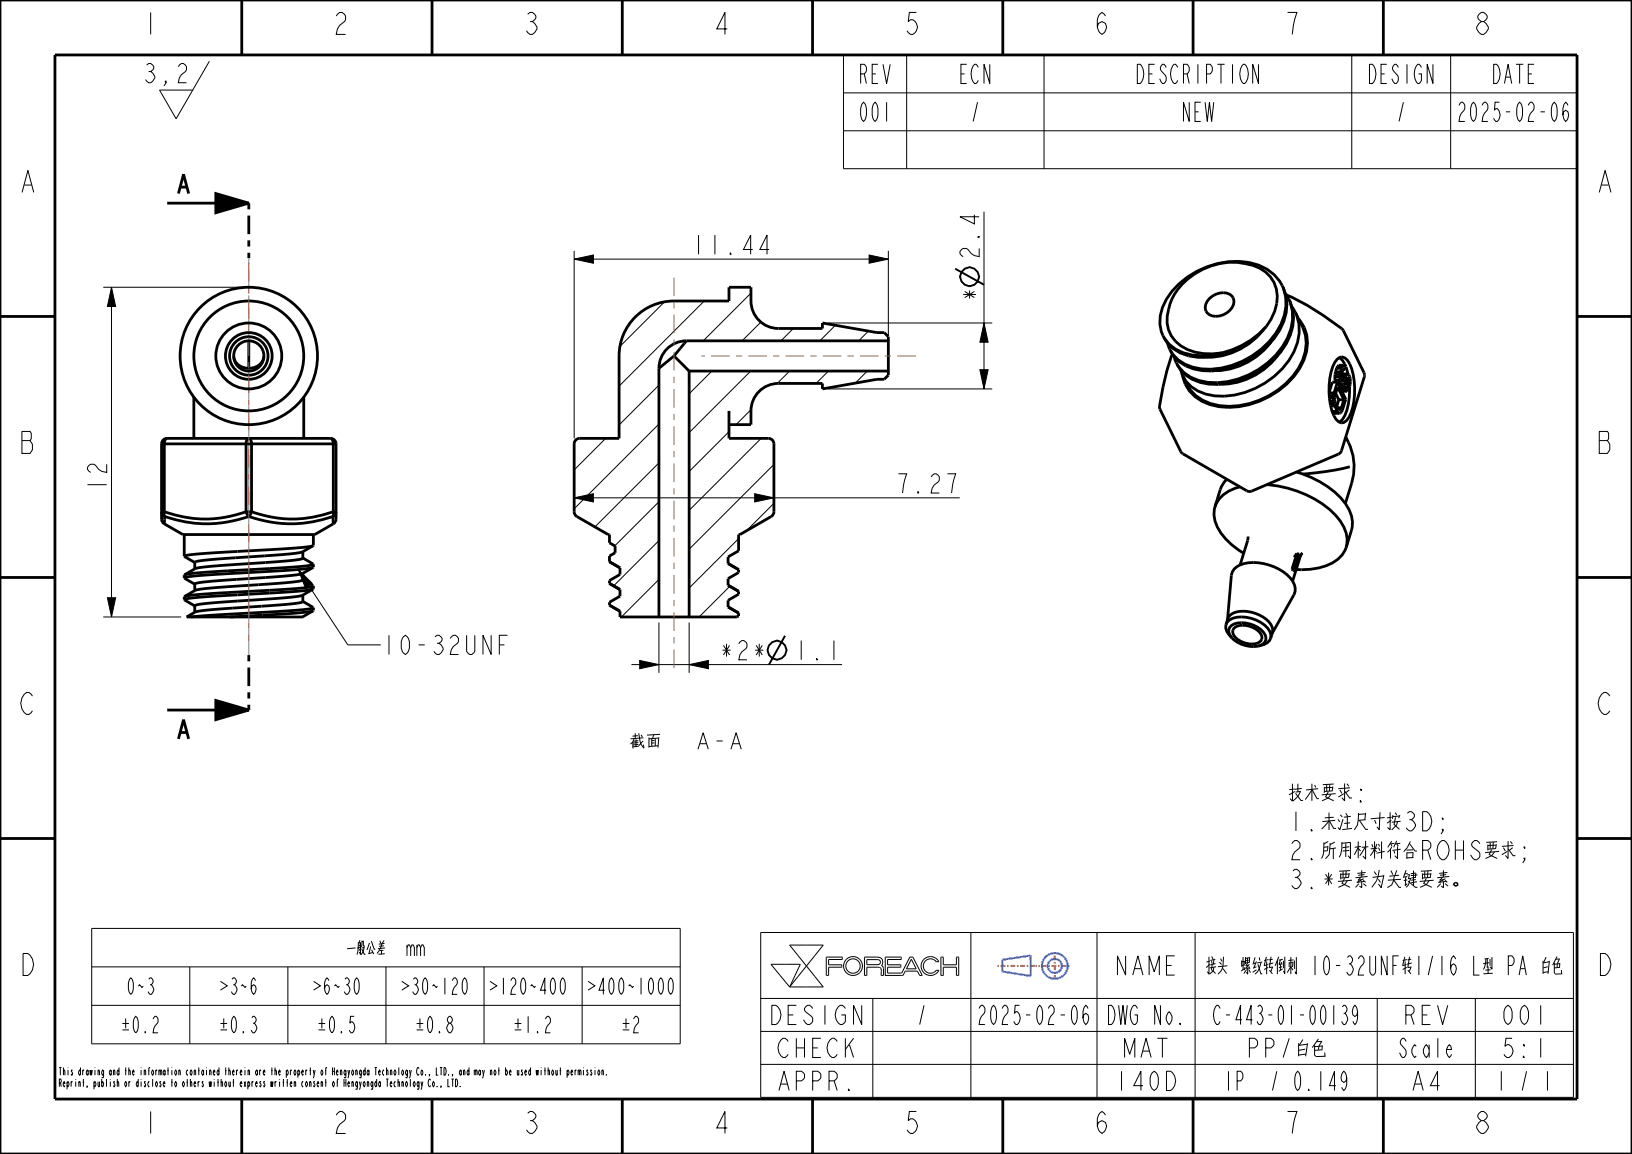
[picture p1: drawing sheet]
<svg xmlns="http://www.w3.org/2000/svg" width="297mm" height="210mm" viewBox="0 0 297 210" stroke-linecap="round" stroke-linejoin="round" font-family="sans-serif">
<g fill="none" stroke="#000" stroke-width=".18">
<path d="M26.7 11.8l.4-.2a.82 .82 0 0 1 .9 .8l-.6 .6a1.58 1.58 0 0 1 .8 1.2 1.2 1.2 0 0 1-1.1 .9l-.6-.6M27.1 13h.3M30.2 15.1l-.2-.3h.2v.3l-.4 .5M32.4 12.1l.6-.5h.4l.5 .5a1.35 1.35 0 0 1-.9 1.5l-.4 .6-.2 .9h1.5M38.1 11.1l-6 10.5-3.1-5.2h6.1M153.5 10h133.5v20.7h-133.5zM153.5 16.9h133.5M165 10v20.7M190 10v20.7M207 11.7a.96 .96 0 0 1 1 .9 2.6 2.6 0 0 1-.5 2.6h-.5zM229 11.7v3.5l-1-3.5v3.5M246 10v20.7"/>
<path d="M264 10v20.7M265.5 19.2l.4-.6h.3a1.25 1.25 0 0 1-.3 2l-.2 .6-.2 .9h1.1M285.3 19.2l-.3-.6a2.91 2.91 0 0 0 0 3.5 1.6 1.6 0 0 0 .3-1.7l-.3-.3-.4 .3-.2 .5M153.5 23.8h133.5M177.3 39.1v1.6l-2.6-1.3h3.5M179.1 38.5v32.3M18.8 52.3h25.5M20.3 52.3l.7 3.5h-1.5zM20.3 52.3v60M104.5 47.2l3.5-.8v1.5zM104.5 45.7v34.1M104.5 47.2h57.2"/>
<path d="M120.9 54.9l-8.1 8.1M128.2 54.8l-15.5 15.5M136.7 53.3l-8.7 8.7M138.5 58.6l-3.4 3.4M140 45.4h-1.7l1.3-2.6v3.5M144.4 59.8l-2.3 2.2M150.7 58.8h29.9M152 59.2l-2.8 2.8M158.2 46.4l3.5 .8-3.5 .7zM161.7 45.7v15.3M179.1 58.8l.7 3.5h-1.5zM110.2 79.8l-5.7 5.7"/>
<path d="M119.9 77.2l-15.4 15.4M119.9 70.1l-7.2 7.2M129.6 67.5l-4.2 4.2M132.7 78.6l-7.3 7.2M136.6 67.5l-11.2 11.2M136.7 74.5l-2.8 2.8M138.5 79.8l-13.1 13.1M143.7 67.5l-2.3 2.3M150.7 70.8h29.9M150.8 67.5l-2.3 2.3M157.8 67.5l-2.2 2.2M158 60.3l-1.7 1.7"/>
<path d="M178.3 67.3h1.5l-.7 3.5zM104.5 90.6l3.5-.8v1.5zM104.5 90.6h70.2M119.9 84.2l-11.6 11.7M119.9 98.4l-8.2 8.2M119.9 91.3l-8 8M134.4 98l-9 9M137.3 89.8l3.5 .8-3.5 .7zM140.8 84.5l-15.4 15.4M140.8 91.6l-5 5M172.4 86.2h1.5l-.4 1.2-.3 2.3M18.8 112.3h14.2"/>
<path d="M19.5 108.8h1.5l-.7 3.5zM54.3 103.6l2.5 2.6-1.2 .8zM54.3 103.6l9 13.8h6M89.4 115.6v3.5l-1.5-3.5v3.5M90.9 117.4h.9M92.4 115.6h-1.5v3.5M119.9 113.3v9.1M119.9 105.4l-6.8 6.9M125.4 113.3v9.1M132.8 106.7l-5.6 5.6M114.9 120.9h38.3M116.4 120.2l3.5 .7-3.5 .8z"/>
<path d="M125.4 120.9l3.5-.7v1.5zM133 136.3l1-3 .9 3M133.4 135.3h1.1M16.7 168.9h107.1v21h-107.1zM16.7 175.9h107.1M34.5 175.9v14M52.4 175.9v14M70.2 175.9v14M74.1 172.4l.2-.5h.2l.2 .5v1.5M88.1 175.9v14M89.2 178.6l1.2 .8-1.2 .8M105.9 175.9v14"/>
<path d="M107 178.6l1.3 .8-1.3 .8M138.4 169.7h147.9v30h-147.9zM140.3 175.5h5.3l-1.9 4.1zM143.7 172h6.1l-3 3.8zM146.8 175.8l3 3.8h-6.1M146.8 175.8l-3.1 3.8M150.8 177.5v-1.5h2.4v-.4h-2.4v-1h2.4l.1-.4h-2.9v3.3h.4M157.8 174.6l2.1 .1 .3 .1v.4l-.4 .3h-2zM157.8 177.5v-1.5h1.9l.4 .1 .2 .2 .1 1.2h.4M160.8 177.5v-1.3l-.4-.5 .2-.6-.2-.7-.7-.2h-2.3l-.1 3.3h.5M164.3 177.5h.1M165.9 174.6l.8 1.7h-1.7z"/>
<path d="M166.1 174.2h-.5l-1.5 2.9h-2.6v-1.1h2.4v-.4h-2.4v-1h2.5v-.4h-2.9v3.3h3.2M166.1 174.2h.1M166.1 174.2l1.7 3.3h-.4l-.4-.8h-2.3l-.4 .8M170.4 175l-.7-.5h-.8l-.6 .5-.3 .8 .3 .8 .6 .4h.8l.7-.4M170.4 176.6h.1M170.4 175h.1M170.4 176.6h.4M170.4 175h.5l-.4-.5-.5-.3-.7-.1-.7 .1-.5 .4-.3 .5-.2 .5 .1 .7 .5 .8 1 .4 1-.2 .7-.7M170.8 176.6h.1M171.2 174.2h.5v1.4h2.4v-1.4h.4v3.3h-.4v-1.5h-2.4v1.5h-.5zM176.7 169.7v30M199.6 169.7v30"/>
<path d="M217.5 169.7v30M16.7 182.9h107.1M49.3 194.8h.3M49.5 194.3v1.4M50 195l.2-.3 .1 1M50 194.3v1.4M50.3 196.9l-.2-.1-.1 .3M50.7 195.1h.3l-.1-.4a.68 .68 0 0 0 0 1l.1-.3M50.9 196.4v.1M50.9 196.8v1M51.4 196.9h.3M51.6 196.4v1.4"/>
<path d="M52.1 195.1l.2-.4a.58 .58 0 0 1-.1 1l-.1-.4M52.1 194.7v1.4M52.1 196.9h.3M52.3 196.4v1.4M52.8 197.2h.3l-.1-.4a.68 .68 0 0 0 0 1l.1-.3M52.8 194.7v1M53.1 194.8l-.2-.1-.1 .3M53.5 197.1l.2-.3 .1 1M53.5 196.8v1M53.7 194.7a.68 .68 0 0 1 0 1 .68 .68 0 0 1 0-1zM54.2 195.1l.2-.4a.58 .58 0 0 1-.1 1l-.1-.4M54.2 194.7v1.4"/>
<path d="M54.9 195.1h.3l-.1-.4a.68 .68 0 0 0 0 1l.1-.3M55.2 196.9l-.1-.1a.68 .68 0 0 0 0 1l.1-.2M55.6 194.7v1M55.8 196.8a.68 .68 0 0 1 0 1 .68 .68 0 0 1 0-1zM55.9 194.8l-.2-.1-.1 .3M56.3 197.1l.2-.3 .1 1M56.3 194.8h.3M56.3 196.8v1M56.5 194.3v1.4M57 194.7l.2 .8-.2 .6M57.3 196.9l-.1-.1-.1 .1a.52 .52 0 0 1 0 .9l-.1-.3M57.4 194.7l-.2 .8"/>
<path d="M57.7 197.2h.3l-.1-.4a.68 .68 0 0 0 0 1l.1-.3M58.4 197.1l.2-.3 .1 1M58.4 196.8v1M58.6 194.7a.68 .68 0 0 1 0 1 .68 .68 0 0 1 0-1zM59.1 196.9h.3M59.2 194.8h.2M59.3 196.4v1.4M59.5 194.4l-.1-.1-.1 .2v1.2M60.7 196.8a.68 .68 0 0 1 0 1 .68 .68 0 0 1 0-1zM61.3 196.9h.2M61.6 196.5l-.1-.1-.1 .2v1.2M79.5 197.6l.1 .2z"/>
<path d="M80.3 197.8l-.1-.2v.4M81.5 196.4v1.4h.4M82.4 196.4v1.4M82.9 196.4h.2a1.23 1.23 0 0 1 0 1.4h-.2zM83.7 197.6l.1 .2zM99 194.8h.3M99.7 195l.2-.3 .1 1M99.7 194.3v1.4M100.6 194.7a.68 .68 0 0 1 0 1 .68 .68 0 0 1 0-1zM101.1 194.7l.1 1 .2-.3M101.4 194.7v1M101.8 194.8h.3"/>
<path d="M102 194.3v1.4M103.2 195.1l.2-.4a.58 .58 0 0 1-.1 1l-.1-.4M103.2 194.7v1.4M103.9 195.1h.3l-.1-.4a.68 .68 0 0 0 0 1l.1-.3M104.6 194.7v1M104.9 194.8l-.2-.1-.1 .3M105.2 195l.2-.3 .1 1M105.2 194.7v1M105.5 195l.2-.3v1M106.2 194.3v.1M106.2 194.7v1M107 194.8l-.1-.1-.1 .1a.52 .52 0 0 1 0 .9l-.1-.3"/>
<path d="M107.7 194.8l-.1-.1-.1 .1a.52 .52 0 0 1 0 .9l-.1-.3M108.3 194.3v.1M108.3 194.7v1M109 194.7a.68 .68 0 0 1 0 1 .68 .68 0 0 1 0-1zM109.5 195l.2-.3 .1 1M109.5 194.7v1M110.3 195.5l.1 .2zM138.4 181.7h147.9M138.4 187.7h147.9M138.4 193.7h147.9M143.4 189.5l-.5-.6a1.2 1.2 0 0 0-1.1 .9 2.11 2.11 0 0 0 .7 2.6h.4l.5-.5M158.8 181.7v18"/>
<path d="M178.2 183.5l.4-.6h.2a1.25 1.25 0 0 1-.2 2.1l-.3 .6-.1 .8h1M198 183.5l-.4-.6a2.91 2.91 0 0 0 0 3.5 1.6 1.6 0 0 0 .4-1.7l-.4-.3-.4 .3-.1 .6M222 183.5l-.3-.6a.96 .96 0 0 0-.8 .9 2.77 2.77 0 0 0 .5 2.6h.3l.3-.5M247.1 184.1l-.2 .6-.3 .3a1.31 1.31 0 0 1 0-2.1 3.1 3.1 0 0 1 0 3.5l-.4-.5M250.6 181.7v18M268.5 181.7v18"/>
<circle cx="155.2" cy="175.8" r="1.31"/>
<circle cx="155.2" cy="175.8" r="1.71"/>
</g>
<g fill="#000">
<path d="M39.3 35.2l6 1.8-6 1.7zM20.3 52.3l.7 3.5h-1.5zM104.5 47.2l3.5-.8v1.5zM158.2 46.4l3.5 .8-3.5 .7zM179.1 58.8l.7 3.5h-1.5zM178.3 67.3h1.5l-.7 3.5zM104.5 90.6l3.5-.8v1.5zM137.3 89.8l3.5 .8-3.5 .7zM19.5 108.8h1.5l-.7 3.5zM54.3 103.6l2.5 2.6-1.2 .8zM39.3 127.5l6 1.7-6 1.8zM116.4 120.2l3.5 .7-3.5 .8z"/>
<path d="M125.4 120.9l3.5-.7v1.5z"/>
</g>
<g fill="none" stroke="#000" stroke-width=".51">
<path d="M0 0h297v210h-297zM10 10h277v190h-277zM44 .1v10M78.6 .1v10M113.2 .1v10M147.9 .1v10M182.5 .1v10M217.1 .1v10M251.7 .1v10M30.4 37h14.9M39.3 35.2l6 1.8-6 1.7zM0 57.6h10"/>
<path d="M230 59.9a12.8 12.8 0 0 1-9.9 5.1M230.4 59.4a7.8 7.8 0 0 0 1.5-8 6.5 6.5 0 0 0-5.3-3.4 12.3 12.3 0 0 0-13.7 7.3 7 7 0 0 0 .2 5.8 8.1 8.1 0 0 0 7.6 3.3l1.7-.2M230.4 59.4a14.9 14.9 0 0 1-14.1 5.4 6.6 6.6 0 0 1-4.5-3.4M230.4 59.4a15.7 15.7 0 0 1-8 4.8M233.5 52.3a8.2 8.2 0 0 1-.6 7.7 15.3 15.3 0 0 1-14.1 7.4 7.2 7.2 0 0 1-5.8-3.5M233.9 53.4a7 7 0 0 1 1 6.4 14.8 14.8 0 0 1-13.3 9.8 8.2 8.2 0 0 1-7.1-2.9l-.4-.7-.4-1.1M234.1 53.7a44 44 0 0 1 10.4 6.4l3.7 7.7 .1 .6-4.2 13.8-.5 .4-15.8 6.8h-.4l-.5-.1-11.7-6.8-4.1-8-.1-.6M234.7 54.7a8.2 8.2 0 0 1-.6 7.8 15.3 15.3 0 0 1-14.1 7.4 7.2 7.2 0 0 1-5.8-3.6M235.1 55.8a7 7 0 0 1 1 6.5 14.8 14.8 0 0 1-13.3 9.8 7.6 7.6 0 0 1-7.5-3.6l-.4-1.1M236.3 58.1a6.8 6.8 0 0 1 1 7.4 15.3 15.3 0 0 1-15.5 8.5 7.3 7.3 0 0 1-6.6-5.6M287 57.6h10M30.4 79.8a.82 .82 0 0 0-.5 1v12.3"/>
<path d="M30.4 79.8a1 1 0 0 0-1 1M30.4 79.8h29.8M42.5 64.9a2.52 2.52 0 0 0 2.8 2.1M45.3 62v5M48 64.9a2.52 2.52 0 0 1-2.7 2.1M60.2 79.8a1 1 0 0 1 1 1M60.2 79.8a.82 .82 0 0 1 .5 1v12.3M119.9 67v45.3M122.7 64.8l2.7 2.7M122.7 64.8l-2.8 2.2M124.9 62l-2.2 2.8M124.9 62a5 5 0 0 0-5 5"/>
<path d="M124.9 62h36.8M125.4 67.5v44.8M125.4 67.5h36.3M132.7 77.3h4a7.8 7.8 0 0 1 .6-5 5 5 0 0 1 4.4-2.5h8v1l9.9-1.8h1.3l.8-.7v-7l-.8-.8h-1.3l-9.9-1.7v1h-8a5 5 0 0 1-5-5v-2.5h-4v2.5h-10a10 10 0 0 0-10 10v15h-7.2a1 1 0 0 0-1 1v12.6l.5 .6 5.7 3.3h.2v1.5l1 .6v1.2l-1 .6v1M132.7 74.8v5h7.1a1 1 0 0 1 1 1v12.6l-.5 .6-5.6 3.3h-.3v2.9l-1.9 1.1v1.3l1.9 1.1M211 73.9h.1M212.5 62.4a6 6 0 0 0 4.6 4.4 14.8 14.8 0 0 0 15.1-6.2 8.3 8.3 0 0 0 .7-9.4 9.8 9.8 0 0 0-9.4-3.6 14.6 14.6 0 0 0-11.9 8.3 6 6 0 0 0 3.7 8.3 11.8 11.8 0 0 0 7.1 0M213.3 64.4a45.3 45.3 0 0 0-2.3 9.5M231.3 62.3a12.9 12.9 0 0 1-10.1 5.1M232.5 64.7a12.9 12.9 0 0 1-10.1 5.2M241.9 71.5h.9M241.9 72h.8"/>
<path d="M241.9 72.4h.8M242 73h.7M242.1 73.5h.7M242.2 73.9h.7M242.4 74.7l.1 .2M242.5 74.9h.9M242.5 74.9l.2 .2M242.7 75.1l1.1 .1M242.7 75.1h.9M242.7 72.4v.6M242.7 73l.1 .5M242.7 72v.4"/>
<path d="M242.8 73.5l.1 .4M242.8 71.5l-.1 .5M242.9 73.9l.5 1M242.9 68.6v.6M242.9 68.6h.9M242.9 69.2h1M242.9 69.2l.1 .3M243 68.1l-.1 .5M243 68.1h.9M243 67.7v.4M243 67.7h1M243.1 71.6l.5 1.1"/>
<path d="M243.2 67l-.2 .7M243.2 67h1M243.3 65.4a1.14 1.14 0 0 1 1.9 .2 12 12 0 0 1 .7 9.6 2.13 2.13 0 0 1-1.8 1.7 2.73 2.73 0 0 1-1.7-2.1 12.9 12.9 0 0 1 .5-8.8zM243.4 74.9l.2 .2M243.4 69.5l1.5 3.2-.6 1.9-.3 .5-.2 .1M243.4 69.5l-.6 2M243.4 69.5h-.9l-.6 2M243.4 66.7l-.2 .3M243.4 66.7h.9M243.4 69.6h.5M243.5 74.2h.6M243.6 75.1l.2 .1"/>
<path d="M243.6 70h.5M243.6 74.5h.4M243.6 70.1h.7M243.6 72.7l-.3 1.2M243.6 72.7h1M243.7 65.1a2.63 2.63 0 0 1 1.2 1.6M243.8 68.6l.1 .6M243.9 69.2v.4M243.9 68.1l-.1 .5M243.9 69.6l.2 .4M244 67.7l-.1 .4M244.1 68.6h.7"/>
<path d="M244.1 70l.2 .1M244.1 69.1h.5M244.1 74.2l-.1 .3M244.1 71h.7M244.1 68.3h.8M244.2 67l-.2 .7M244.2 68.1l-.1 .1M244.2 68.1h.9M244.2 69.3h.3M244.2 71.2h1M244.3 66.7l-.1 .3M244.4 70.4l-.1 .1"/>
<path d="M244.4 70.4h.9M244.5 67.2h.3M244.5 70l-.1 .4M244.5 66.5l.4 .2-.1 .5M244.5 66.5h-.9l-.2 .2M244.5 66.5l-.2 .2M244.6 72.7l-1.2-2.3a3.5 3.5 0 0 0 .3 4.2l.3-.1M244.6 72.7l-.5 1.5M244.6 69.9h.8M244.6 69.1l-.1 .2M244.8 69.6h.7M244.8 67.2l-.1-.1a1.45 1.45 0 0 0-.6 1.4 .73 .73 0 0 0 .3 .9l.1-.1"/>
<path d="M244.8 68.6l-.2 .5M244.8 71l.4 .2M244.9 69.2h.6M244.9 66.8l.4 1.3M244.9 68.3l-.1 .3M245 70.5l-.2 .5M245 70.5h-.9l-.1 .3M245 70.5l.2 .1M245 70.6h.2M245 68.9h.4M245.1 68.1l-.2 .2M245.1 68.8l.1-.1 .2 .1"/>
<path d="M245.1 68.8h.3M245.1 68.8l-.1 .2a1.08 1.08 0 0 1-.7 1.1M245.3 70.4l-.1 .2M245.3 68.1h-1.1M245.3 68.1h-.2M245.3 68.1a2.68 2.68 0 0 1-.1 3.1M245.4 68.8v.1M245.4 68.9l.1 .3M245.4 69.9l-.1 .5M245.5 69.6l-.1 .3M245.5 69.2v.4M245.6 70.5a10.1 10.1 0 0 1-1.3 5.9l-.6 .4"/>
<path d="M29.4 80.8v13.7l.1 .5 .4 .3M29.4 80.8h31.8M29.9 95.3l3.4 2h24l3.4-2M29.9 93.1h-.5l.1 .4 .5 .5M29.9 93.1l.1 .9M29.9 93.1a21.6 21.6 0 0 0 14.9 0M30 94l-.1 1.3M30 94a22.9 22.9 0 0 0 15.3 0M44.8 93.1v-12.6a.57 .57 0 0 1 .6-.7l.3 .4 .1 .6v12.3M44.8 93.1l.5 .9M44.8 93.1h1M45.3 94a22.9 22.9 0 0 0 15.3 0"/>
<path d="M45.8 93.1a21.6 21.6 0 0 0 14.9 0M45.8 93.1l-.5 .9M57 99.3l-.9 .2-3.5 .3-16.3 1-2 .2-.8 .2 1.9 1.2M57 99.3l-2 1.2-1.3 .2-16.6 1.3a2.23 2.23 0 0 0-1.7 .3v1.2M57 99.2v.1M60.6 94l.1 1.3M60.7 93.1l-.1 .9M60.7 93.1h.5l-.1 .4-.5 .5M61.2 80.8v13.7l-.2 .5-.3 .3M227.1 97.6v.7M245.4 80.5a10 10 0 0 1 .6 7.4l-1.2 3.7M245.6 84.9l-4.2 .9-4.3 .5"/>
<path d="M0 105.1h10M33.6 104.6l-.1 .1M33.6 108.6h-.1M55 108.3a148.4 148.4 0 0 1-15.2 1.3l-2.5 .2a2.91 2.91 0 0 0-1.9 .4v1.2M55.1 108.3h-.1M55.1 109.5a2.6 2.6 0 0 1-1.7 .4l-16.6 1.2a4.6 4.6 0 0 0-2.8 1.2l21.1-.1M55.1 104.3v1.2a3.8 3.8 0 0 1-2 .4l-15.6 1.2a6 6 0 0 0-3.9 1.5M55.1 100.4v1.2a17 17 0 0 1-5.2 .7l-12.7 .9a5.6 5.6 0 0 0-3.6 1.4M55.1 108.3v1.2M55.1 109.4l1.9 1.2a2.72 2.72 0 0 1-1.8 .3l-20.5 1.4M55.1 105.5l1.9 1.1-1 .3-2.1 .2-15.8 .9-3.6 .3-.9 .3M55.1 101.5l1.9 1.2a3.4 3.4 0 0 1-1.9 .3l-17 1.1-3.6 .3-.9 .2"/>
<path d="M57 103.3a63.1 63.1 0 0 1-9.7 .8 131.7 131.7 0 0 0-13.6 1l-.1 .1 1.8 1.1M57 107.2l-1 .2-3.5 .3-16.2 1-2.1 .2-.7 .2 1.9 1.2M57 111.2a56.7 56.7 0 0 1-9.2 .8l-6 .3M57 103.3l-2 1.1-1.2 .2-16.6 1.3a2.56 2.56 0 0 0-1.8 .4v1.2M57 107.2l-1.9 1.1M57 111.2l-1.9 1.1M57 107.1v.1M57 111.1v.1M57 103.2v.1M110.9 102.2l1.9 1.1M110.9 110.1l.1 .1M110.9 106.2h.1"/>
<path d="M110.9 110.1l1.9 1.1v1.1h21.3l.3-.2v-.5M110.9 106.2l1.9 1.1v1.2l-1.9 1.1v.5M112.8 103.3v1.2l-1.9 1.1v.6M132.5 110.4l1.9 1.2M132.5 106.5l1.9 1.1M132.5 102.5l1.9 1.2M134.4 107.6v.5l-1.9 1.1v1.3l1.9 1.1M134.4 103.7v.5l-1.9 1.1v1.2l1.9 1.1M224.2 116.1a1.52 1.52 0 0 1-.5-1.8 1.52 1.52 0 0 1 1.5-.9 5.2 5.2 0 0 1 5 2.1 1.43 1.43 0 0 1-1.2 2.1M224.2 116.1a5.5 5.5 0 0 0 4.8 1.5M224.2 116.1a2.33 2.33 0 0 1-.9-2.8 4.2 4.2 0 0 1 4.4-.8 4.7 4.7 0 0 1 3.6 3 1.77 1.77 0 0 1-1.7 1.9l-.6 .2M235.1 103.5l.2 .3h.4"/>
<path d="M235.1 103.5h.5M235.6 103.5l.1 .3M235.7 100.9l-.1 .5h.4M235.7 100.9h.5M235.8 101.4l-.7 2.1M236 101.4l.3-.1-.7 2.2M236.2 100.9l-.2 .5M236.4 100.8l.2 .3-.9 2.7M236.4 100.8l-.7 .1M236.4 100.8l-.2 .1M237 100.7l-.4 .6M287 105.1h10"/>
<path d="M30.4 129.2h14.9M39.3 127.5l6 1.7-6 1.8zM0 152.6h10M287 152.6h10M44 200.1v10M78.6 200.1v10M113.2 200.1v10M147.9 200.1v10M182.5 200.1v10M217.1 200.1v10M251.7 200.1v10"/>
<circle cx="45.3" cy="64.8" r="10"/>
<circle cx="45.3" cy="64.8" r="4.3"/>
<circle cx="45.3" cy="64.8" r="3.5"/>
</g>
<g fill="none" stroke="#36f" stroke-width=".38">
<path d="M187.6 173.9v3.7l-5.2-.8v-2.1l5.2-.8"/>
<circle cx="192" cy="175.8" r="2.34"/>
<circle cx="192" cy="175.8" r="1.29"/>
</g>
<path d="M181.5 175.8h6.8M191.9 173.3l.1 5M194.6 175.8h-6.2" fill="none" stroke="#c66" stroke-width=".38" stroke-dasharray=".3 .3 .9 .3" stroke-linecap="butt"/>
<path d="M45.3 37v10M45.3 119.2v10" fill="none" stroke="#000" stroke-width=".51" stroke-dasharray="1.1 1.1 3.4 1.1" stroke-linecap="butt"/>
<path d="M45.3 47v15M45.3 67v52.2" fill="none" stroke="#7c7c85" stroke-width=".18" stroke-dasharray="1.1 1.1 3.4 1.1" stroke-linecap="butt"/>
<g fill="none" stroke="#000" stroke-width=".35">
<path d="M173.8 48.9l5.3 2.9M142.9 115.7l-3 5.2"/>
<circle cx="176.4" cy="50.4" r="1.72"/>
<circle cx="141.4" cy="118.3" r="1.72"/>
</g>
<!-- layer: 02___PRT_ALL_AXES -->
<g fill="none" stroke="#000" stroke-width=".51">
<path d="M220.1 54.3a3.1 3.1 0 0 1 4.1-.4 1.85 1.85 0 0 1-.4 2.6 3.1 3.1 0 0 1-4.1 .4 1.85 1.85 0 0 1 .4-2.6zM235.8 56.9a11.9 11.9 0 0 1 1.9 5.6 11.2 11.2 0 0 1-5.1 8.5 14.6 14.6 0 0 1-12.3 2.4 7.6 7.6 0 0 1-5-4.9M35.3 72.2v7.6M55.3 72.2v7.6M244.9 79.5l.5 1M33.5 97.3v3.9M57 97.3v1.9M221.1 92.2a6.1 6.1 0 0 0 2 5.9l1.1 1 2.1 1.6M223.3 87.2l-.5 .5-.5 .9-1.2 3.6M225.7 88.6a5.9 5.9 0 0 0-4.6 3.6M227.1 98.3l-1.4 4.5M230.5 88.2a19.9 19.9 0 0 1 12.5 5.5 6.1 6.1 0 0 1 2 5.9"/>
<path d="M235.9 85.9a17.3 17.3 0 0 1 9 5.8 5.6 5.6 0 0 1 1.1 4.8l-1 3.1M245 99.6a6.1 6.1 0 0 1-5.1 3.8l-1.4 .2h-2.6M33.5 104.7v.5M33.5 108.6v.5M57 102.7v.5M57 106.6v.5M57 110.6v.5M223.1 113.6a2.6 2.6 0 0 1 3.1-2.4 6.4 6.4 0 0 1 5.1 2.4 2.32 2.32 0 0 1-.1 2.6M223.4 112.8l.7-8.1a2.61 2.61 0 0 1 2.3-2.1 9.1 9.1 0 0 1 8.9 3.2 2.39 2.39 0 0 1 .2 2.5l-4 7M224.6 114.3a3.5 3.5 0 0 1 4.2 .3 1.41 1.41 0 0 1 .6 2 3.5 3.5 0 0 1-4.2-.3 1.41 1.41 0 0 1-.6-2zM236.6 101.3l-1.4 4.5"/>
<circle cx="45.3" cy="64.8" r="12.5"/>
<circle cx="45.3" cy="64.8" r="6"/>
<circle cx="45.3" cy="64.8" r="2.75"/>
</g>
<path d="M45.3 47.8v68.9M166.7 64.8h-39M122.7 121.6v-71.1" fill="none" stroke="#963" stroke-width=".18" stroke-dasharray="1.1 1.1 3.4 1.1" stroke-dashoffset="2.3" stroke-linecap="butt"/>
<g font-size="5.2">
<text x="26.1" y="6.3">1</text>
<text x="60.7" y="6.3">2</text>
<text x="95.4" y="6.3">3</text>
<text x="130" y="6.3">4</text>
<text x="164.6" y="6.3">5</text>
<text x="199.2" y="6.3">6</text>
<text x="233.9" y="6.3">7</text>
<text x="268.5" y="6.3">8</text>
<text x="3.8" y="35">A</text>
<text x="290.8" y="35">A</text>
<text x="3.8" y="82.5">B</text>
<text x="290.8" y="82.5">B</text>
<text x="3.8" y="130">C</text>
<text x="290.8" y="130">C</text>
<text x="3.8" y="177.5">D</text>
<text x="290.8" y="177.5">D</text>
<text x="26.1" y="206.3">1</text>
<text x="60.7" y="206.3">2</text>
<text x="95.4" y="206.3">3</text>
<text x="130" y="206.3">4</text>
<text x="164.6" y="206.3">5</text>
<text x="199.2" y="206.3">6</text>
<text x="233.9" y="206.3">7</text>
<text x="268.5" y="206.3">8</text>
</g>
<g font-size="4.6">
<text x="156.8" y="15.2">REV</text>
<text x="175.1" y="15.2">ECN</text>
<text x="209.2" y="15.2">DESCRIPTION</text>
<text x="250.2" y="15.2">DESIGN</text>
<text x="272.3" y="15.2">DATE</text>
<text x="156.8" y="22.1">001</text>
<text x="176.7" y="22.1">/</text>
<text x="215.6" y="22.1">NEW</text>
<text x="254.2" y="22.1">/</text>
<text x="267.5" y="22.1">2025-02-06</text>
<text x="31.9" y="35.2">A</text>
<text x="125.6" y="46.3">11.44</text>
<text x="178.2" y="47.4" transform="rotate(-90 178.2 47.4)">2.4</text>
<text x="178.2" y="55.1" transform="rotate(-90 178.2 55.1)">*</text>
<text x="19.4" y="89.7" transform="rotate(-90 19.4 89.7)">12</text>
<text x="162.8" y="89.7">7.27</text>
<text x="69.3" y="119.1">10-32UNF</text>
<text x="130.7" y="120.1">*2*</text>
<text x="144.3" y="120.1">1.1</text>
<text x="31.9" y="134.5">A</text>
<text x="234.4" y="146">技术要求:</text>
<text x="234.4" y="151.2">1.未注尺寸按3D;</text>
<text x="234.4" y="156.5">2.所用材料符合ROHS要求;</text>
<text x="234.4" y="161.7">3.*要素为关键要素。</text>
<text x="204" y="177.4">NAME</text>
<text x="218.2" y="177.4">接头 螺纹转倒刺 10-32UNF转1/16 L型 PA 白色</text>
<text x="141.8" y="186.4">DESIGN</text>
<text x="167" y="186.4">/</text>
<text x="180.1" y="186.4">2025-02-06</text>
<text x="202.9" y="186.4">DWG No.</text>
<text x="223.8" y="186.4">C-443-01-00139</text>
<text x="256.2" y="186.4">REV</text>
<text x="274" y="186.4">001</text>
<text x="143" y="192.4">CHECK</text>
<text x="205.2" y="192.4">MAT</text>
<text x="227.3" y="192.4">PP /白色</text>
<text x="255.5" y="192.4">Scale</text>
<text x="274" y="192.4">5:1</text>
<text x="143" y="198.4">APPR.</text>
<text x="204" y="198.4">140D</text>
<text x="223" y="198.4">IP</text>
<text x="230.9" y="198.4">/</text>
<text x="236.3" y="198.4">0.149</text>
<text x="257.3" y="198.4">A4</text>
<text x="272.4" y="198.4">1</text>
<text x="276.6" y="198.4">/ 1</text>
</g>
<g font-size="3.9">
<text x="114.5" y="136.3">截面</text>
<text x="126.5" y="136.3">A-A</text>
<text x="62" y="173.9">一般公差</text>
<text x="75.7" y="173.9">mm</text>
<text x="23.5" y="180.9">0~3</text>
<text x="40" y="180.9">＞3~6</text>
<text x="57.2" y="180.9">＞6~30</text>
<text x="73.7" y="180.9">＞30~120</text>
<text x="90.1" y="180.9">＞120~400</text>
<text x="108" y="180.9">＞400~1000</text>
<text x="22.2" y="187.9">±0.2</text>
<text x="40" y="187.9">±0.3</text>
<text x="57.9" y="187.9">±0.5</text>
<text x="75.7" y="187.9">±0.8</text>
<text x="93.6" y="187.9">±1.2</text>
<text x="112.8" y="187.9">±2</text>
</g>
<g font-size="1.8">
<text x="10.6" y="195.7">This drawing and the information contained therein are the property of</text>
<text x="10.6" y="197.8">Reprint, publish or disclose to others without express written consent of</text>
<text x="60.3" y="195.7">Hengyongda Technology Co., LTD., and may not be used without permission.</text>
<text x="62.4" y="197.8">Hengyongda Technology Co., LTD.</text>
</g>
</svg>
